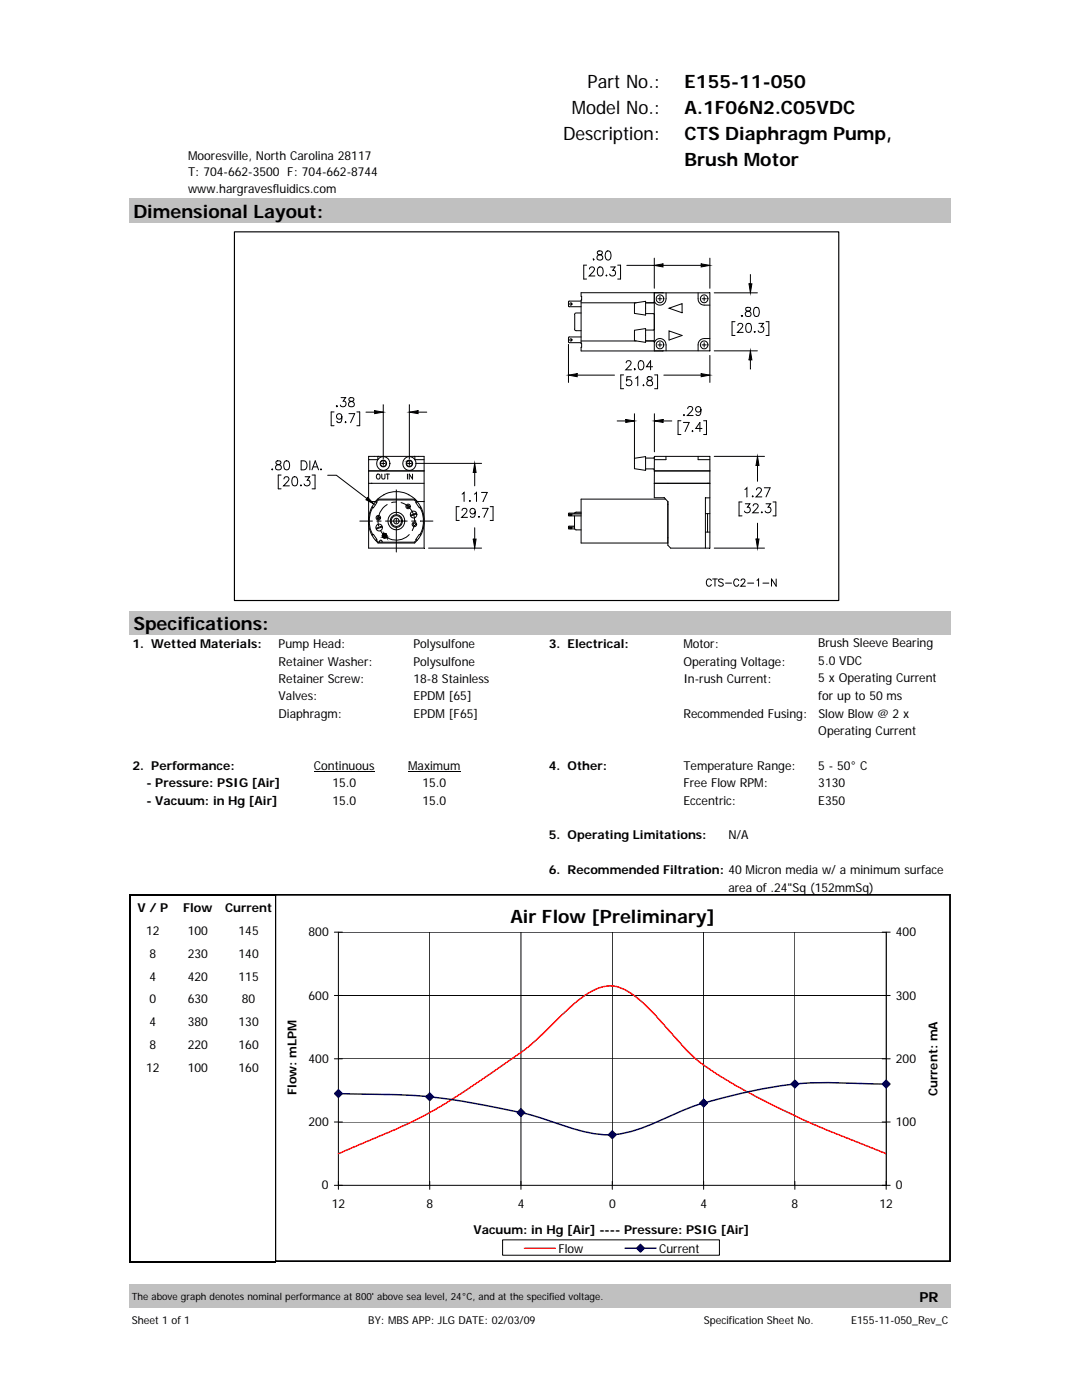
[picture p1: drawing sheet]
<svg xmlns="http://www.w3.org/2000/svg" width="216mm" height="279mm" viewBox="0 0 216 279" stroke-linecap="round" stroke-linejoin="round" font-family="sans-serif">
<g fill="#c0c0c0">
<path d="M25.9 39.6h163.8v4.8h-163.8z"/>
<path d="M25.9 122.1h163.8v4.6h-163.8z"/>
<path d="M25.9 256.4h163.8v4.6h-163.8z"/>
</g>
<path d="M62.6 153.9h12.2M81.4 153.9h10.5" fill="none" stroke="#000" stroke-width=".2"/>
<path d="M25.9 178.6v73.4M26 178.7h29.2M55.1 178.9v4.4M55.1 215.3v13.7M26 251.9h29.1" fill="none" stroke="#000" stroke-width=".3"/>
<path d="M54.9 178.6h134.7v73.1h-134.7z" fill-rule="evenodd" fill="#fff" stroke="#000" stroke-width=".3"/>
<path d="M66.7 198.7h110.9M66.7 186h110.9M67.5 186v51.4M85.7 186v51.4M103.9 186v51.4M122.2 186v51.4M140.4 186v51.4M158.6 186v51.4M176.8 186v51.4M66.7 211.3h110.9M66.7 223.9h110.9M66.7 236.6h110.9" fill="none" stroke="#000" stroke-width=".2"/>
<path d="M67.5 230.3l2.3-1a132.4 132.4 0 0 0 19.4-9.3l9.1-6a67.5 67.5 0 0 0 9.2-6.9l3.1-3a31.3 31.3 0 0 1 8.2-6.6 6.3 6.3 0 0 1 6.4 .3 34 34 0 0 1 8.1 7.7 35.7 35.7 0 0 0 9.3 8.6 179.1 179.1 0 0 0 31.9 15.2l2.3 1" fill="none" stroke="#f00" stroke-width=".3"/>
<path d="M176.8 216.3h-3.5a81.1 81.1 0 0 0-20.8 .9l-4.9 1.1a62.3 62.3 0 0 0-14.6 4.8 28.9 28.9 0 0 1-11.4 3.4 34.2 34.2 0 0 1-11.5-2.7l-2.5-.8a62.3 62.3 0 0 0-9.2-2.1 113.3 113.3 0 0 0-27.4-2.6l-3.5-.1" fill="none" stroke="#000080" stroke-width=".3"/>
<path d="M67.5 217.5l.8 .7-.8 .8-.7-.8z" fill-rule="evenodd" fill="#000080"/>
<path d="M67.5 217.5l.8 .7-.8 .8-.7-.8z" fill="none" stroke="#000080" stroke-width=".3"/>
<g fill="#000080" stroke="#000080" stroke-width=".3">
<path d="M85.7 218.1l.8 .8-.8 .7-.7-.7z" fill-rule="evenodd"/>
<path d="M103.9 221.3l.8 .7-.8 .8-.7-.8z" fill-rule="evenodd"/>
<path d="M122.2 225.7l.7 .8-.7 .7-.8-.7z" fill-rule="evenodd"/>
<path d="M140.4 219.4l.8 .7-.8 .8-.8-.8z" fill-rule="evenodd"/>
<path d="M158.6 215.6l.8 .7-.8 .8-.8-.8z" fill-rule="evenodd"/>
</g>
<path d="M176.8 215.6l.8 .7-.8 .8-.7-.8z" fill-rule="evenodd" fill="#000080"/>
<path d="M176.8 215.6l.8 .7-.8 .8-.7-.8z" fill="none" stroke="#000080" stroke-width=".3"/>
<path d="M100.3 247.5h43.3v3h-43.3z" fill="#fff"/>
<path d="M100.3 247.4h43.3v3.1h-43.3z" fill="none" stroke="#000" stroke-width=".2"/>
<path d="M104.6 249.1h6.2" fill="none" stroke="#f00" stroke-width=".3"/>
<path d="M124.7 249.1h6.2" fill="none" stroke="#000080" stroke-width=".3"/>
<path d="M127.8 248.3l.8 .8-.8 .8-.8-.8z" fill-rule="evenodd" fill="#000080" stroke="#000080" stroke-width=".3"/>
<path d="M54.9 178.6h134.7v73.1h-134.7z" fill="none" stroke="#000" stroke-width=".3"/>
<g fill="#fff">
<path d="M46.8 46.3h120.6v73.5h-120.6z"/>
<path d="M46.9 46.4h120.4v73.3h-120.4z"/>
</g>
<path d="M46.9 46.4h120.2v73.2h-120.2z" fill-rule="evenodd" fill="#fff" stroke="#fff" stroke-width=".2"/>
<g fill="none" stroke="#000" stroke-width=".2">
<path d="M117.1 52.9h-.6v2.8h.6M117.6 53.7l.4-.4 .5 .1a.57 .57 0 0 1-.1 .8l-.8 .9h1.1M118.4 51.7v.2l.1-.2M119.3 50.2a.37 .37 0 0 0 .1 .6 .63 .63 0 0 1 .7 .2 .63 .63 0 0 1 0 .8 .64 .64 0 0 1-1-.3 .85 .85 0 0 1 1-.8l.1-.4a.64 .64 0 0 0-.9-.1zM119.4 53.4a.55 .55 0 0 1 .9 .2 1.2 1.2 0 0 1-.4 1.5h-.2a1.16 1.16 0 0 1-.3-1.7zM120.9 55h.2zM121 50.2a.55 .55 0 0 1 .8 .2 .94 .94 0 0 1-.5 1.5 1.18 1.18 0 0 1-.3-1.7zM121.8 53.3h.9l-.4 .7a.59 .59 0 0 1 .4 .9 .59 .59 0 0 1-1-.2M123.3 52.9h.5v2.8h-.5M125.1 53h5.5M130.6 53l1.7-.3v.6zM130.6 51.5v6"/>
<path d="M131.3 59.6h.8M131.7 59.2v.9M132.3 53h7.6M132.4 58.4h-16.4v.8h.1l-.1 10.8h25.6M132.9 58.4a2.07 2.07 0 0 1-.6 2.3 1.17 1.17 0 0 1-1.7-.6M139.3 58.4a2.06 2.06 0 0 0 .5 2.3l.7 .2h1.1M139.9 52.7l1.7 .3-1.7 .3zM140.1 59.6h.8M140.5 59.2v.9M141.6 51.5v6M142.5 58.4h8.6M149.5 56.6h.5l-.3 1.8z"/>
<path d="M149.8 54.8l-.1 1.8M68.1 79.4h.9l-.5 .7a.58 .58 0 0 1 .4 .9 .58 .58 0 0 1-1-.2M69.7 79.5a.36 .36 0 0 0 .2 .6 .64 .64 0 0 1 .7 .2 .64 .64 0 0 1-.1 .8l-.5 .1-.4-.2a.67 .67 0 0 1 .1-.7 .67 .67 0 0 1 .7-.2 .37 .37 0 0 0 .1-.6l-.2-.1zM113.4 68.7v7.6M113.4 74.9l1.8-.3v.6zM113.7 60.5h.4v.3h-.4zM114.6 65.7l.2 .3h1.2M114.7 62.8v2.9M115.2 74.9h7.4M116 60.4h10.9M116 62.5h-1.2l-.2 .3M116 68.1h10.9"/>
<path d="M116 67.2h-2.4l-.2 .2v.8l.2 .2h2.4M116 60.1h-2.4l-.2 .1v.9l.2 .1h2.4M124.4 74.8h-.5v2.8h.5M124.9 72.4l.4-.4 .5 .2a.6 .6 0 0 1-.1 .7l-.8 .9h1.1M125.9 75.2h-.8l-.1 .7a.61 .61 0 0 1 .9 0 .61 .61 0 0 1-.1 1 .61 .61 0 0 1-.9-.3M126.6 60.5l2.2-.4v2.8l-2.2-.4zM126.6 65.9l2.2-.3v2.7l-2.2-.3zM126.7 73.6v.2v-.2M126.8 75.5l.5-.3v1.8M127.6 72.1a.55 .55 0 0 1 .8 .2 .94 .94 0 0 1-.6 1.5 1.23 1.23 0 0 1-.2-1.7zM128.3 76.9h.2zM128.8 68l1.6 .1"/>
<path d="M128.8 62.6h1.6l.2 .1M128.8 60.4h1.6M129.2 75.3a.36 .36 0 0 0 .2 .6 .64 .64 0 0 1 .7 .2 .64 .64 0 0 1-.1 .8l-.5 .1a.52 .52 0 0 1-.5-.6 .52 .52 0 0 1 .6-.5h.3a.36 .36 0 0 0 .1-.6zM130.2 73.2h-1.2l.8-1.2v1.8M130.4 68l.2 .2M130.6 68.4a1.21 1.21 0 0 1 1.3-.8 1.21 1.21 0 0 1 1 1.2v1.2M130.6 65.7l-.2 .2h-1.6M130.6 60.3l-.2 .1M130.6 70v-11.6h11v11.6M130.6 74.8h.6v2.8h-.6M131.3 68.8h.8M131.7 68.4v.9"/>
<path d="M132.4 70h-.2M132.5 74.9h7.4M133.5 61.5l2.6-.9v1.8zM133.5 66l2.6 1-2.6 .9zM139.9 74.6l1.7 .3-1.7 .3zM140.1 68.8h.8M140.5 68.4v.9M141.6 70h.1M141.6 70.9v5.4M141.6 67.6h-1.1a1.2 1.2 0 0 0-1.2 1.2v1.2M142.5 70h8.6M146.7 64.2h-.6v2.8h.6"/>
<path d="M147.2 65l.1-.3 .3-.2h.3l.3 .4-.2 .6-.8 .8h1.1M148 63l.1 .1-.1 .1zM148.9 61.4a.4 .4 0 0 0 .1 .6 .66 .66 0 0 1 .7 .3 .66 .66 0 0 1 0 .8h-.8l-.2-.5a1.09 1.09 0 0 1 .9-.6l.2-.2-.1-.4zM149 64.6a.55 .55 0 0 1 .9 .3 .91 .91 0 0 1-.6 1.4 .79 .79 0 0 1-.5-1zM149.7 70l.3 1.8h-.5zM149.7 71.8l.1 1.8M150.5 66.3h.2zM150.6 61.4a.55 .55 0 0 1 .8 .3 .94 .94 0 0 1-.5 1.5 1.01 1.01 0 0 1-.5-1.5zM151.4 64.5h.9l-.5 .7a.58 .58 0 0 1 .5 .9 .58 .58 0 0 1-1-.1M152.8 64.2h.6v2.8h-.6M54.2 93.7h.2zM55.1 92.1a.38 .38 0 0 0 .2 .6 .63 .63 0 0 1 .7 .2 .63 .63 0 0 1 0 .8l-.6 .1-.3-.2a.65 .65 0 0 1 0-.7 .65 .65 0 0 1 .7-.2 .38 .38 0 0 0 .2-.6z"/>
<path d="M56.1 94.8h-.6v2.8h.6M56.7 95.6l.3-.5h.3l.3 .2a.55 .55 0 0 1-.2 .8l-.8 .9h1.1M56.9 92.1a.55 .55 0 0 1 .8 .2 1.19 1.19 0 0 1-.4 1.5h-.2a1.15 1.15 0 0 1-.2-1.7zM58.5 95.2a.54 .54 0 0 1 .8 .3 1.2 1.2 0 0 1-.4 1.5h-.2a1.18 1.18 0 0 1-.2-1.8zM60 96.9h.1zM60.1 92a.97 .97 0 0 1 1.1 .5 .97 .97 0 0 1-.3 1.2l-.8 .1zM60.9 95.1h.9l-.5 .7a.59 .59 0 0 1 .4 1 .59 .59 0 0 1-1-.2M61.8 92v1.8M62.3 93.8l.6-1.8 .7 1.8M62.3 94.8h.6v2.8h-.6M62.5 93.2h.8M64 93.7h.1z"/>
<path d="M65.4 94.8h1.7l6.1 4.7M66.7 82.2h-.6v2.8h.6M67.1 81.1h.2zM68.2 83.1a.54 .54 0 0 1-.7 .5 .54 .54 0 0 1-.2-.8 .54 .54 0 0 1 .8 0 1.73 1.73 0 0 1-.1 1.5 .52 .52 0 0 1-.8-.2M68.9 84.3h.1zM69.6 82.5h1.2l-.8 1.8M71.2 82.2h.6v2.8h-.6M73 82.3h1.8M73.4 99.3l1.2 1.3-1.6-.9zM73.6 91.1h11v18.3h-11zM73.6 96.5h11M73.6 94h11"/>
<path d="M74 96.5h.1M74.8 82l1.7 .3-1.7 .3zM75.3 94.7a.46 .46 0 0 1 .5 .4 .46 .46 0 0 1-.5 .5l-.2-.4zM75.4 91.1v.6h-1.8M75.4 99.6h7.3a6 6 0 0 1 0 8.8h-7.3a6 6 0 0 1 0-8.8zM76.1 92.5h.7M76.2 92a.58 .58 0 0 1 .9 .5 .58 .58 0 0 1-1 .5 .63 .63 0 0 1 .1-1zM76.2 94.6v.7l.3 .3 .3-.1v-.9M76.5 92.1v.8M76.5 80.8v10.8M76.6 98.7h.1M76.6 98.7a5.3 5.3 0 0 1 5 0l1.2 .8 .5 .6h1.3"/>
<path d="M76.6 98.7l-1.2 .8-.5 .6M77 94.6h.7M77.4 94.6v1M79.1 97.8v4.8M81.3 94.6v1M81.3 92.5h.8M81.7 82.3l1.7-.3v.6zM81.7 80.8v10.8M81.7 92.1v.8M82.3 94.6v1l-.6-1v1M82.8 91.1v.6h1.8M83.1 92.5h13"/>
<path d="M83.4 82.3h1.8M92.2 98.6l.4-.3v1.8M93.7 100h.2zM94.7 98.6l.4-.3v1.8M94.7 94.3v2.7M94.7 92.5l.3 1.8h-.6zM96.1 98.3h1.1l-.8 1.8M123.1 84h1.8M124.9 83.7l1.7 .3-1.7 .3zM126.6 82.6v10.9l2.2 .4v-.3l1.7 .1 .1 2.8M126.6 91.5l2.2-.4v2.5M128.8 91.4h1.6l.2-.3h11v18.3h-7.8l-.5-.6v-8.7l-.7-.8h-2v-2.8"/>
<path d="M130.6 94h11M130.6 82.6v7.6M130.6 84l1.7-.3v.6zM130.6 91.2v2.6M132.3 84h1.7M132.8 99.6h-16.8v8.8h17.3M132.9 91.1v.6h-2.3M135.9 84h-.6v2.7h.6M136.4 84.3h1.1l-.8 1.8M136.4 82.8h.2zM137.2 81.6l.4-.5 .5 .2a.58 .58 0 0 1-.1 .8l-.9 .8h1.2M138.1 86h.2z"/>
<path d="M139.3 91.1v.6h2.3M139.9 81.7a.54 .54 0 0 1-.8 .5 .54 .54 0 0 1-.2-.9 .54 .54 0 0 1 .9 .1 1.63 1.63 0 0 1-.2 1.4 .51 .51 0 0 1-.7-.1M140.1 85.5h-1.3l.9-1.2v1.8M140.4 84h.6v2.7h-.6M141.2 96.5h.1M141.6 96.5h-11M141.6 99.4h-.8v10M142.5 91.1h10M148.6 97.7l.4-.4 .1 1.9M150.2 99v.2zM150.9 97.8l.4-.5 .5 .2a.58 .58 0 0 1-.1 .8l-.8 .9h1.1M151.2 91.1l.2 1.8h-.5z"/>
<path d="M151.2 92.9v3.2M152.5 97.3h1.2l-.9 1.9M71.8 104h2.5M73.6 100.1h1.3M74.2 106.8l.3-.2 .7 1.1-.3 .1M74.4 101.2a5.8 5.8 0 0 0 0 5.5M74.9 100.1l.3 .2-.7 1-.3-.1M75.1 100.2l.4-.4h7.2l.4 .4M75.1 105.4l1-.4 .1 .2-1 .4zM75.2 104h.9M75.3 103.1h.3v.4h-.3zM75.7 108l.1 .2"/>
<path d="M75.8 108l.2-.2 .2 .1v.3M75.9 105.9l.6 .8M76.3 106.9h.4l-.4 .2zM76.3 106.7l.4 .2h-.4zM76.3 107.1l.8 .1-.6 .1zM76.3 107.1l.4-.2 .4 .3zM76.4 106.6l.3 .3-.4-.2zM76.5 107.3h.4zM76.5 107.3l.6-.1-.2 .1zM76.6 106.5l.2-.1 .3 .8zM76.6 106.5l.5 .7-.4-.3zM76.8 106.4l.2 .1 .2 .6z"/>
<path d="M76.8 106.4l.4 .7-.1 .1zM76.9 104h4.4M77 106.5l.2 .6zM77 106.5l.2 .4zM77.3 100.7a3.8 3.8 0 0 0-1.7 4.3M79.1 100.2l-1 .1M79.1 105.3v4.9M79.1 103.5v.9M80 100.3a3.8 3.8 0 0 1 2.7 3.7M81.3 100.9h.3v.3h-.3zM81.7 106.7a3.5 3.5 0 0 1-4.4 .6M82 102.8l1-.4 .1 .2-1.1 .4z"/>
<path d="M82.1 104h.9M82.6 105l-.3 .9M82.7 104h.1M83.1 107.8l-.4 .4h-7.2l-.4-.4M83.2 100.1l-.2 .2 .7 1 .2-.1M83.8 101.2a5.8 5.8 0 0 1 0 5.5M83.9 104h2.5M83.9 106.8l-.2-.2-.7 1.1 .2 .1M85.5 109.4h10.6M91.6 101.1h-.6v2.8h.6M92.2 101.9l.1-.3 .2-.1 .6 .1a.6 .6 0 0 1-.2 .8l-.8 .9h1.2M94.4 107.6h.6l-.3 1.8z"/>
<path d="M94.7 105.3v2.3M94.8 102a.53 .53 0 0 1-.7 .5 .53 .53 0 0 1-.2-.9 .53 .53 0 0 1 .9 .1 1.84 1.84 0 0 1-.2 1.5 .5 .5 0 0 1-.7-.2M95.6 103.1v.2zM96.2 101.5h1.2l-.8 1.8M97.8 101.1h.6v2.8h-.6M113.7 102.7l.2-.1 .2 .2-.3 .1zM113.7 105.3l.3-.1 .1 .2-.3 .1zM113.7 105.3h.4M113.7 102.7h.4M114.6 105h-1.1l-.1 .5 1.3 .1M114.6 105.2l-1.2 .1M114.6 103l.1 2.6 .3 .1h1"/>
<path d="M116 102.4h-2.5l-.1 .1 .1 .5h2.5M116 102.6h-2.5l-.1 .1M116 102.2h-1l-.3 .2M140.8 106.2h.8M140.8 102.5h.8M141.2 102.5v3.7M141.9 115.9a.51 .51 0 0 0-.5-.4 .51 .51 0 0 0-.5 .6v.3a.51 .51 0 0 0 .5 .6 .51 .51 0 0 0 .5-.4M142.2 115.5h.9M142.5 109.4h10M142.7 115.5v1.5M144.3 115.7a.59 .59 0 0 0-.9 .1l.1 .3 .7 .3 .1 .2v.2l-.3 .2-.6-.2M144.8 116.4h1.2"/>
<path d="M147.4 115.9a.51 .51 0 0 0-.6-.4 .51 .51 0 0 0-.4 .6v.3a.51 .51 0 0 0 .4 .6 .51 .51 0 0 0 .6-.4M147.5 103h.6M147.9 115.9l.2-.4 .4 .1 .2 .2-.2 .5-.7 .7h.9M148.1 100.2h-.6v2.8M148.7 100.5h.9l-.5 .7a.59 .59 0 0 1 .5 1 .59 .59 0 0 1-1.1-.2M149.2 116.4h1.2M150.3 101l.3-.5 .6 .2a.55 .55 0 0 1-.2 .8l-.8 .8h1.2M150.9 107.6h.5l-.2 1.8zM151 115.8l.4-.3v1.5M151.2 104.4v3.2M151.9 102.3h.2zM152.2 116.4h1.2"/>
<path d="M152.8 100.5h1l-.6 .7a.59 .59 0 0 1 .5 1 .59 .59 0 0 1-1-.2M154.2 100.2h.6v2.8h-.6M154.9 115.5v1.5l-1-1.5v1.5"/>
<circle cx="131.7" cy="59.6" r=".78"/>
<circle cx="140.5" cy="59.6" r=".77"/>
<circle cx="113.9" cy="67.8" r=".23"/>
<circle cx="131.7" cy="68.8" r=".78"/>
<circle cx="140.5" cy="68.8" r=".77"/>
<circle cx="76.5" cy="92.5" r="1.35"/>
<circle cx="76.5" cy="92.5" r=".66"/>
<circle cx="81.7" cy="92.5" r="1.35"/>
<circle cx="81.7" cy="92.5" r=".66"/>
<circle cx="81.7" cy="92.5" r=".57"/>
<circle cx="75.5" cy="103.3" r=".46"/>
<circle cx="75.6" cy="105.3" r=".67"/>
<circle cx="76.7" cy="106.9" r=".45"/>
<circle cx="79.1" cy="104" r="1.72"/>
<circle cx="79.1" cy="104" r="1.05"/>
<circle cx="79.1" cy="104" r="1.24"/>
<circle cx="79.1" cy="104" r=".56"/>
<circle cx="81.4" cy="101.1" r=".46"/>
<circle cx="82.5" cy="102.7" r=".67"/>
<circle cx="82.7" cy="104.6" r=".46"/>
<circle cx="82.7" cy="104.6" r=".24"/>
</g>
<g fill="#000">
<path d="M130.6 53l1.7-.3v.6zM139.9 52.7l1.7 .3-1.7 .3zM149.5 56.6h.5l-.3 1.8zM113.4 74.9l1.8-.3v.6zM139.9 74.6l1.7 .3-1.7 .3zM149.7 70l.3 1.8h-.5zM73.4 99.3l1.2 1.3-1.6-.9zM74.8 82l1.7 .3-1.7 .3zM81.7 82.3l1.7-.3v.6zM94.7 92.5l.3 1.8h-.6zM124.9 83.7l1.7 .3-1.7 .3zM130.6 84l1.7-.3v.6z"/>
<path d="M151.2 91.1l.2 1.8h-.5zM76.3 106.9h.4l-.4 .2zM76.3 106.7l.4 .2h-.4zM76.3 107.1l.8 .1-.6 .1zM76.4 106.6l.3 .3-.4-.2zM76.4 106.6l.2-.1 .1 .4zM76.5 107.3h.4zM76.6 106.5l.2-.1 .3 .8zM76.3 107.1l.4-.2 .4 .3zM76.8 106.4l.2 .1 .2 .6zM77 106.5l.2 .4zM76.5 107.3l.6-.1-.2 .1z"/>
<path d="M76.6 106.5l.5 .7-.4-.3zM76.8 106.4l.4 .7-.1 .1zM77 106.5l.2 .6zM94.4 107.6h.6l-.3 1.8zM150.9 107.6h.5l-.2 1.8z"/>
</g>
<path d="M46.8 46.3h120.6v73.5h-120.6z" fill="none" stroke="#000" stroke-width=".23"/>
<g font-size="3.7">
<text x="117.2" y="17.6">Part No.:</text>
<text x="136.6" y="17.6">E155-11-050</text>
<text x="114.1" y="22.8">Model No.:</text>
<text x="136.6" y="22.8">A.1F06N2.C05VDC</text>
<text x="112.4" y="28">Description:</text>
<text x="136.6" y="28">CTS Diaphragm Pump,</text>
<text x="136.6" y="33.2">Brush Motor</text>
<text x="26.6" y="43.4">Dimensional Layout:</text>
<text x="26.6" y="125.8">Specifications:</text>
<text x="101.8" y="184.2">Air Flow [Preliminary]</text>
</g>
<text font-size="2.8" x="183.5" y="259.8">PR</text>
<g font-size="2.5">
<text x="37.5" y="31.9">Mooresville, North Carolina 28117</text>
<text x="37.5" y="35.2">T: 704-662-3500 F: 704-662-8744</text>
<text x="37.5" y="38.4">www.hargravesfluidics.com</text>
<text x="26.4" y="129.3">1. Wetted Materials:</text>
<text x="55.6" y="129.3">Pump Head:</text>
<text x="82.5" y="129.3">Polysulfone</text>
<text x="109.5" y="129.3">3. Electrical:</text>
<text x="136.4" y="129.3">Motor:</text>
<text x="163.3" y="129.2">Brush Sleeve Bearing</text>
<text x="55.6" y="132.8">Retainer Washer:</text>
<text x="55.6" y="136.3">Retainer Screw:</text>
<text x="82.5" y="136.3">18-8 Stainless</text>
<text x="82.5" y="132.8">Polysulfone</text>
<text x="136.4" y="136.3">In-rush Current:</text>
<text x="136.4" y="132.8">Operating Voltage:</text>
<text x="163.3" y="132.7">5.0 VDC</text>
<text x="163.3" y="136.1">5 x Operating Current</text>
<text x="55.6" y="139.8">Valves:</text>
<text x="55.6" y="143.2">Diaphragm:</text>
<text x="82.5" y="139.8">EPDM [65]</text>
<text x="82.5" y="143.2">EPDM [F65]</text>
<text x="136.4" y="143.2">Recommended Fusing:</text>
<text x="163.3" y="139.8">for up to 50 ms</text>
<text x="163.3" y="143.2">Slow Blow @ 2 x</text>
<text x="163.3" y="146.7">Operating Current</text>
<text x="26.4" y="153.6">2. Performance:</text>
<text x="62.6" y="153.6">Continuous</text>
<text x="81.4" y="153.6">Maximum</text>
<text x="109.5" y="153.6">4. Other:</text>
<text x="136.4" y="153.6">Temperature Range:</text>
<text x="163.3" y="153.6">5 - 50° C</text>
<text x="29.2" y="157.1">- Pressure: PSIG [Air]</text>
<text x="29.2" y="160.6">- Vacuum: in Hg [Air]</text>
<text x="66.3" y="157.1">15.0</text>
<text x="66.3" y="160.6">15.0</text>
<text x="84.3" y="157.1">15.0</text>
<text x="84.3" y="160.6">15.0</text>
<text x="136.4" y="157.1">Free Flow RPM:</text>
<text x="136.4" y="160.6">Eccentric:</text>
<text x="163.3" y="160.6">E350</text>
<text x="163.3" y="157.1">3130</text>
<text x="109.5" y="167.5">5. Operating Limitations:</text>
<text x="145.3" y="167.5">N/A</text>
<text x="109.5" y="174.5">6. Recommended Filtration: 40 Micron media w/ a minimum surface</text>
<text x="145.3" y="177.9">area of .24&quot;Sq (152mmSq)</text>
<text x="27.4" y="182">V / P</text>
<text x="36.5" y="182">Flow</text>
<text x="44.9" y="182">Current</text>
<text x="29.1" y="186.5">12</text>
<text x="29.8" y="191.1">8</text>
<text x="37.5" y="186.5">100</text>
<text x="37.5" y="191.1">230</text>
<text x="47.6" y="186.5">145</text>
<text x="47.6" y="191.1">140</text>
<text x="61.6" y="186.9">800</text>
<text x="178.8" y="186.9">400</text>
<text x="29.8" y="195.7">4</text>
<text x="37.5" y="195.7">420</text>
<text x="47.6" y="195.7">115</text>
<text x="29.8" y="200.3">0</text>
<text x="37.5" y="200.3">630</text>
<text x="48.3" y="200.3">80</text>
<text x="61.6" y="199.5">600</text>
<text x="178.8" y="199.5">300</text>
<text x="29.8" y="204.8">4</text>
<text x="29.8" y="209.4">8</text>
<text x="37.5" y="204.8">380</text>
<text x="37.5" y="209.4">220</text>
<text x="47.6" y="204.8">130</text>
<text x="47.6" y="209.4">160</text>
<text x="29.1" y="214">12</text>
<text x="37.5" y="214">100</text>
<text x="47.6" y="214">160</text>
<text x="61.6" y="212.1">400</text>
<text x="178.8" y="212.1">200</text>
<text x="59.2" y="218.6" transform="rotate(-90 59.2 218.6)">Flow: mLPM</text>
<text x="187.1" y="218.8" transform="rotate(-90 187.1 218.8)">Current: mA</text>
<text x="61.6" y="224.7">200</text>
<text x="178.8" y="224.7">100</text>
<text x="64.2" y="237.4">0</text>
<text x="178.8" y="237.4">0</text>
<text x="66.2" y="241.1">12</text>
<text x="85.1" y="241.1">8</text>
<text x="103.3" y="241.1">4</text>
<text x="121.5" y="241.1">0</text>
<text x="139.7" y="241.1">4</text>
<text x="157.9" y="241.1">8</text>
<text x="175.5" y="241.1">12</text>
<text x="94.5" y="246.3">Vacuum: in Hg [Air] ---- Pressure: PSIG [Air]</text>
<text x="111.4" y="250.1">Flow</text>
<text x="131.5" y="250.1">Current</text>
</g>
<g font-size="2.2">
<text x="26.3" y="264.1">Sheet 1 of 1</text>
<text x="73.5" y="264.1">BY: MBS APP: JLG DATE: 02/03/09</text>
<text x="140.4" y="264.1">Specification Sheet No.</text>
<text x="169.8" y="264.1">E155-11-050_Rev_C</text>
</g>
<text font-size="2" x="26.3" y="259.5">The above graph denotes nominal performance at 800' above sea level, 24°C, and at the specified voltage.</text>
</svg>
